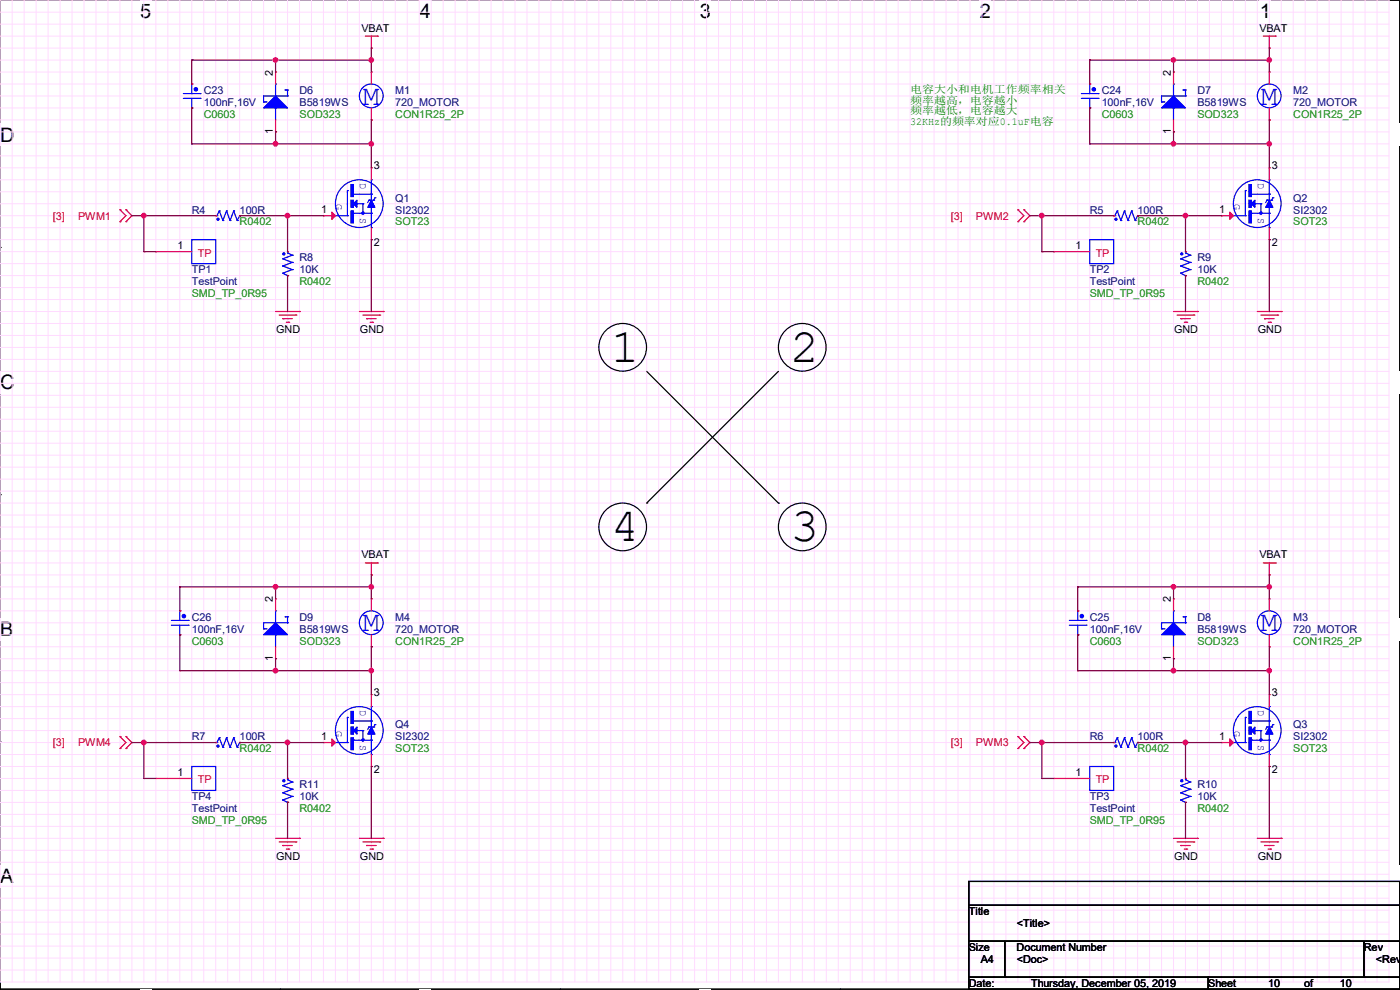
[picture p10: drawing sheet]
<svg xmlns="http://www.w3.org/2000/svg" width="297mm" height="210mm" viewBox="0 0 297 210" stroke-linecap="round" stroke-linejoin="round" font-family="sans-serif">
<path d="M0 0h297v209.8h-297z" fill="none" stroke="#000" stroke-width=".25"/>
<g fill="#fff">
<path d="M29.7 0h2.4v4.8h-2.4z"/>
<path d="M29.7 209.8h2.4v.2h-2.4z"/>
</g>
<path d="M59.4 0h.1M59.4 209.8h.1" fill="none" stroke="#000" stroke-width=".25"/>
<g fill="#fff">
<path d="M89.1 0h2.3v4.8h-2.3z"/>
<path d="M89.1 209.8h2.3v.2h-2.3z"/>
</g>
<path d="M118.8 0h.1M118.8 209.8h.1" fill="none" stroke="#000" stroke-width=".25"/>
<g fill="#fff">
<path d="M148.5 0h2.3v4.8h-2.3z"/>
<path d="M148.5 209.8h2.3v.2h-2.3z"/>
</g>
<path d="M178.2 0h.1M178.2 209.8h.1" fill="none" stroke="#000" stroke-width=".25"/>
<g fill="#fff">
<path d="M207.9 0h2.3v4.8h-2.3z"/>
<path d="M207.9 209.8h2.3v.2h-2.3z"/>
</g>
<path d="M237.6 0h.1M237.6 209.8h.1" fill="none" stroke="#000" stroke-width=".25"/>
<g fill="#fff">
<path d="M267.3 0h2.3v4.8h-2.3z"/>
<path d="M267.3 209.8h2.3v.2h-2.3z"/>
<path d="M0 26.2h3.1v4.8h-3.1z"/>
<path d="M297 26.2v4.8z"/>
<path d="M0 78.7h3.1v4.7h-3.1z"/>
<path d="M297 78.7v4.7z"/>
</g>
<path d="M0 52.5h.1M297 52.5h.1" fill="none" stroke="#000" stroke-width=".25"/>
<g fill="#fff">
<path d="M0 131.1h2.9v4.8h-2.9z"/>
<path d="M297 131.1v4.8z"/>
</g>
<path d="M0 104.9h.1M297 104.9h.1" fill="none" stroke="#000" stroke-width=".25"/>
<g fill="#fff">
<path d="M0 183.6h2.9v4.7h-2.9z"/>
<path d="M296.9 183.6h.1v4.7h-.1z"/>
</g>
<g fill="none" stroke="#000" stroke-width=".25">
<path d="M137.2 78.8l27.9 27.9M165.1 78.8l-27.9 27.9M137.2 106.7h.1M165.1 106.7h.1M0 157.4h.1M297 157.4h.1M205.5 187h91.5v5.1h-91.5zM205.5 192.1h91.5v7.6h-91.5zM205.5 199.7h7.6v7.6h-7.6zM213.1 199.7h76.2v7.6h-76.2zM289.3 199.7h7.7v7.6h-7.7zM205.5 207.3h50.8v2.5h-50.8z"/>
<path d="M256.3 207.3h40.7v2.5h-40.7z"/>
<circle cx="132.1" cy="73.7" r="5.1"/>
<circle cx="170.2" cy="73.7" r="5.1"/>
<circle cx="132.1" cy="111.8" r="5.1"/>
<circle cx="170.2" cy="111.8" r="5.1"/>
</g>
<g fill="none" stroke="#ffdbff" stroke-width=".21">
<path d="M0 0h294.7v208.3h-294.7zM0 2.6h294.7M0 5.1h294.7M0 7.7h294.7M0 10.2h294.7M0 12.7h294.7M0 15.3h294.7M0 17.8h294.7M2.6 0v208.3M5.1 0v208.3M7.7 0v208.3M10.2 0v208.3"/>
<path d="M12.7 0v208.3M15.3 0v208.3M17.8 0v208.3M20.4 0v208.3M22.9 0v208.3M25.4 0v208.3M28 0v208.3M30.5 0v208.3M33.1 0v208.3M35.6 0v208.3M38.1 0v208.3M40.7 0v208.3"/>
<path d="M43.2 0v208.3M45.8 0v208.3M48.3 0v208.3M50.8 0v208.3M53.4 0v208.3M55.9 0v208.3M58.5 0v208.3M61 0v208.3M63.5 0v208.3M66.1 0v208.3M68.6 0v208.3M71.2 0v208.3"/>
<path d="M73.7 0v208.3M76.2 0v208.3M78.8 0v208.3M81.3 0v208.3M83.9 0v208.3M86.4 0v208.3M88.9 0v208.3M91.5 0v208.3M94 0v208.3M96.6 0v208.3M99.1 0v208.3M101.6 0v208.3"/>
<path d="M104.2 0v208.3M106.7 0v208.3M109.3 0v208.3M111.8 0v208.3M114.3 0v208.3M116.9 0v208.3M119.4 0v208.3M122 0v208.3M124.5 0v208.3M127 0v208.3M129.6 0v208.3M132.1 0v208.3"/>
<path d="M134.7 0v208.3M137.2 0v208.3M139.7 0v208.3M142.3 0v208.3M144.8 0v208.3M147.4 0v208.3M149.9 0v208.3M152.4 0v208.3M155 0v208.3M157.5 0v208.3M160.1 0v208.3M162.6 0v208.3"/>
<path d="M165.1 0v208.3M167.7 0v208.3M170.2 0v208.3M172.8 0v208.3M175.3 0v208.3M177.8 0v208.3M180.4 0v208.3M182.9 0v208.3M185.5 0v208.3M188 0v208.3M190.5 0v208.3M193.1 0v208.3"/>
<path d="M195.6 0v208.3M198.2 0v208.3M200.7 0v208.3M203.2 0v208.3M205.8 0v208.3M208.3 0v208.3M210.9 0v208.3M213.4 0v208.3M215.9 0v208.3M218.5 0v208.3M221 0v208.3M223.6 0v208.3"/>
<path d="M226.1 0v208.3M228.6 0v208.3M231.2 0v208.3M233.7 0v208.3M236.3 0v208.3M238.8 0v208.3M241.3 0v208.3M243.9 0v208.3M246.4 0v208.3M249 0v208.3M251.5 0v208.3M254 0v208.3"/>
<path d="M256.6 0v208.3M259.1 0v208.3M261.7 0v208.3M264.2 0v208.3M266.7 0v208.3M269.3 0v208.3M271.8 0v208.3M274.4 0v208.3M276.9 0v208.3M279.4 0v208.3M282 0v208.3M284.5 0v208.3"/>
<path d="M287.1 0v208.3M289.6 0v208.3M292.1 0v208.3M0 20.4h294.7M0 22.9h294.7M0 25.4h294.7M0 28h294.7M0 30.5h294.7M0 33.1h294.7M0 35.6h294.7M0 38.1h294.7M0 40.7h294.7"/>
<path d="M0 43.2h294.7M0 45.8h294.7M0 48.3h294.7M0 50.8h294.7M0 53.4h294.7M0 55.9h294.7M0 58.5h294.7M0 61h294.7M0 63.5h294.7M0 66.1h294.7M0 68.6h294.7M0 71.2h294.7"/>
<path d="M0 73.7h294.7M0 76.2h294.7M0 78.8h294.7M0 81.3h294.7M0 83.9h294.7M0 86.4h294.7M0 88.9h294.7M0 91.5h294.7M0 94h294.7M0 96.6h294.7M0 99.1h294.7M0 101.6h294.7"/>
<path d="M0 104.2h294.7M0 106.7h294.7M0 109.3h294.7M0 111.8h294.7M0 114.3h294.7M0 116.9h294.7M0 119.4h294.7M0 122h294.7M0 124.5h294.7M0 127h294.7M0 129.6h294.7M0 132.1h294.7"/>
<path d="M0 134.7h294.7M0 137.2h294.7M0 139.7h294.7M0 142.3h294.7M0 144.8h294.7M0 147.4h294.7M0 149.9h294.7M0 152.4h294.7M0 155h294.7M0 157.5h294.7M0 160.1h294.7M0 162.6h294.7"/>
<path d="M0 165.1h294.7M0 167.7h294.7M0 170.2h294.7M0 172.8h294.7M0 175.3h294.7M0 177.8h294.7M0 180.4h294.7M0 182.9h294.7M0 185.5h294.7M0 188h294.7M0 190.5h294.7M0 193.1h294.7"/>
<path d="M0 195.6h294.7M0 198.2h294.7M0 200.7h294.7M0 203.2h294.7M0 205.8h294.7"/>
</g>
<g fill="none" stroke="#f00" stroke-width=".25">
<path d="M40.7 17.8h.1M58.5 15.3h.1M58.5 15.3v2.5M77.5 7.7h2.6M78.8 10.2h.1M78.8 15.3h.1M78.8 7.7v2.5M78.8 15.3v2.5M80.1 7.7h.1M231.2 17.8h.1M249 15.3h.1M249 15.3v2.5"/>
<path d="M268 7.7h2.6M269.3 10.2h.1M269.3 15.3h.1M269.3 7.7v2.5M269.3 15.3v2.5M270.6 7.7h.1M40.7 22.9h.1M58.5 28h.1M58.5 25.4v2.6M78.8 35.6h.1M78.8 25.4h.1M78.8 22.9v2.5"/>
<path d="M78.8 35.6v2.5M231.2 22.9h.1M249 28h.1M249 25.4v2.6M269.3 35.6h.1M269.3 25.4h.1M269.3 22.9v2.5M269.3 35.6v2.5M25.4 44.5h.1M25.4 47h.1M25.4 44.5l1.3 1.3-1.3 1.2M26.7 47h.1"/>
<path d="M26.7 44.5h.1M26.7 44.5l1.3 1.3-1.3 1.2M33.1 53.4h.1M33.1 53.4h7.6M45.8 45.8h.1M50.8 45.8h.1M61 53.4h.1M61 58.5h.1M68.6 45.8h.1M68.6 45.8h2.6M78.8 50.8h.1M78.8 48.3v2.5"/>
<path d="M215.9 44.5h.1M215.9 47h.1M215.9 44.5l1.3 1.3-1.3 1.2M217.2 47h.1M217.2 44.5h.1M217.2 44.5l1.3 1.3-1.3 1.2M223.6 53.4h.1M223.6 53.4h7.6M236.3 45.8h.1M241.3 45.8h.1M251.5 53.4h.1M251.5 58.5h.1"/>
<path d="M259.1 45.8h.1M259.1 45.8h2.6M269.3 50.8h.1M269.3 48.3v2.5M58.5 66.1h5M59.2 66.8h3.6M60 67.6h.1M60 67.6h2M60.7 68.4h.6M61.3 68.4h.1M62.8 66.8h.1M63.5 66.1h.1"/>
<path d="M76.2 66.1h5.1M77 66.8h3.6M77.8 67.6h.1M77.8 67.6h2M78.5 68.4h.5M79 68.4h.1M80.6 66.8h.1M81.3 66.1h.1M249 66.1h5M249.7 66.8h3.6M250.5 67.6h.1M250.5 67.6h2"/>
<path d="M251.2 68.4h.6M251.8 68.4h.1M253.3 66.8h.1M254 66.1h.1M266.7 66.1h5.1M267.5 66.8h3.6M268.3 67.6h.1M268.3 67.6h2M269 68.4h.5M269.5 68.4h.1M271.1 66.8h.1M271.8 66.1h.1"/>
<path d="M77.5 119.4h2.6M78.8 119.4v2.6M80.1 119.4h.1M268 119.4h2.6M269.3 119.4v2.6M270.6 119.4h.1M38.1 129.6h.1M38.1 134.7h.1M58.5 139.7h.1M58.5 127h.1M58.5 127v2.6M58.5 137.2v2.5"/>
<path d="M78.8 122h.1M78.8 127h.1M78.8 137.2h.1M78.8 127v2.6M78.8 134.7v2.5M228.6 129.6h.1M228.6 134.7h.1M249 139.7h.1M249 127h.1M249 127v2.6M249 137.2v2.5M269.3 122h.1"/>
<path d="M269.3 127h.1M269.3 137.2h.1M269.3 127v2.6M269.3 134.7v2.5M25.4 156.3h.1M25.4 158.8h.1M25.4 156.3l1.3 1.2-1.3 1.3M26.7 158.8h.1M26.7 156.3h.1M26.7 156.3l1.3 1.2-1.3 1.3M45.8 157.5h.1M50.8 157.5h.1"/>
<path d="M68.6 157.5h.1M68.6 157.5h2.6M78.8 147.4h.1M78.8 147.4v2.5M215.9 156.3h.1M215.9 158.8h.1M215.9 156.3l1.3 1.2-1.3 1.3M217.2 158.8h.1M217.2 156.3h.1M217.2 156.3l1.3 1.2-1.3 1.3M236.3 157.5h.1M241.3 157.5h.1"/>
<path d="M259.1 157.5h.1M259.1 157.5h2.6M269.3 147.4h.1M269.3 147.4v2.5M33.1 165.1h.1M33.1 165.1h7.6M58.5 177.8h5M59.2 178.6h3.6M60 179.4h.1M60 179.4h2M61 165.1h.1M61 170.2h.1"/>
<path d="M62.8 178.6h.1M63.5 177.8h.1M76.2 177.8h5.1M77 178.6h3.6M77.8 179.4h.1M77.8 179.4h2M78.8 162.6h.1M78.8 160.1v2.5M80.6 178.6h.1M81.3 177.8h.1M223.6 165.1h.1M223.6 165.1h7.6"/>
<path d="M249 177.8h5M249.7 178.6h3.6M250.5 179.4h.1M250.5 179.4h2M251.5 165.1h.1M251.5 170.2h.1M253.3 178.6h.1M254 177.8h.1M266.7 177.8h5.1M267.5 178.6h3.6M268.3 179.4h.1M268.3 179.4h2"/>
<path d="M269.3 162.6h.1M269.3 160.1v2.5M271.1 178.6h.1M271.8 177.8h.1M60.7 180.1h.6M61.3 180.1h.1M78.5 180.1h.5M79 180.1h.1M251.2 180.1h.6M251.8 180.1h.1M269 180.1h.5M269.5 180.1h.1"/>
</g>
<g fill="#00f" stroke="#00f" stroke-width=".25">
<path d="M75.7 42.5v1.5l-.7-.8z"/>
<path d="M265.5 43.2l.7-.7v1.5z"/>
<path d="M266.2 154.2v1.5l-.7-.7z"/>
<path d="M58.5 132.1l2.5 2.6h-5.1z"/>
<path d="M75.7 154.2v1.5l-.7-.7z"/>
<path d="M246.4 134.7l2.6-2.6 2.5 2.6z"/>
<path d="M55.9 22.9l2.6-2.5 2.5 2.5z"/>
<path d="M246.4 22.9l2.6-2.5 2.5 2.5z"/>
<path d="M74.5 39.2h.5v2.5h-.5z" fill-rule="evenodd"/>
<path d="M74.5 44.7h.5v2.6h-.5z" fill-rule="evenodd"/>
<path d="M74.5 42.5h.5v1.5h-.5z" fill-rule="evenodd"/>
<path d="M78.8 42.5l.7 1.5h-1.5z" fill-rule="evenodd"/>
<path d="M265 39.2h.5v2.5h-.5z" fill-rule="evenodd"/>
<path d="M265 44.7h.5v2.6h-.5z" fill-rule="evenodd"/>
<path d="M265 42.5h.5v1.5h-.5z" fill-rule="evenodd"/>
<path d="M269.3 42.5l.7 1.5h-1.5z" fill-rule="evenodd"/>
<path d="M265 150.9h.5v2.6h-.5z" fill-rule="evenodd"/>
<path d="M265 156.5h.5v2.5h-.5z" fill-rule="evenodd"/>
<path d="M265 154.2h.5v1.5h-.5z" fill-rule="evenodd"/>
<path d="M269.3 154.2l.7 1.5h-1.5z" fill-rule="evenodd"/>
<path d="M74.5 150.9h.5v2.6h-.5z" fill-rule="evenodd"/>
<path d="M74.5 156.5h.5v2.5h-.5z" fill-rule="evenodd"/>
<path d="M74.5 154.2h.5v1.5h-.5z" fill-rule="evenodd"/>
<path d="M78.8 154.2l.7 1.5h-1.5z" fill-rule="evenodd"/>
<circle cx="77" cy="45.2" r=".23"/>
<circle cx="250.7" cy="165.6" r=".23"/>
<circle cx="267.5" cy="45.2" r=".23"/>
<circle cx="60.2" cy="53.9" r=".23"/>
<circle cx="60.2" cy="165.6" r=".23"/>
<circle cx="267.5" cy="157" r=".23"/>
<circle cx="41.5" cy="18.9" r=".36"/>
<circle cx="39" cy="130.7" r=".36"/>
<circle cx="236.7" cy="46.5" r=".23"/>
<circle cx="232" cy="18.9" r=".36"/>
<circle cx="46.2" cy="46.5" r=".23"/>
<circle cx="77" cy="157" r=".23"/>
<circle cx="229.5" cy="130.7" r=".36"/>
<circle cx="236.7" cy="158.3" r=".23"/>
<circle cx="46.2" cy="158.3" r=".23"/>
<circle cx="250.7" cy="53.9" r=".23"/>
</g>
<g fill="none" stroke="#00f" stroke-width=".25">
<path d="M38.9 19.9h3.6M40.7 17.8h.1M40.7 17.8v2.1M42.5 19.9h.1M58.5 17.8h.1M58.5 17.8v2.6M60.5 19.1h.1M60.5 19.1h.5M61 19.1h.1M61 19.1v1.3M229.4 19.9h3.6M231.2 17.8h.1"/>
<path d="M231.2 17.8v2.1M233 19.9h.1M249 17.8h.1M249 17.8v2.6M251 19.1h.1M251 19.1h.5M251.5 19.1h.1M251.5 19.1v1.3M38.9 20.9h3.6M40.7 22.9h.1M40.7 20.9v2M42.5 20.9h.1"/>
<path d="M55.9 21.6h.1M55.9 21.6h.5M56.4 21.6h.1M58.5 22.9h.1M58.5 22.9v2.5M61 20.4h.1M61 20.4h-5.1v1.2M78.8 38.1h.1M78.8 38.1v4.4M229.4 20.9h3.6M231.2 22.9h.1M231.2 20.9v2"/>
<path d="M233 20.9h.1M246.4 21.6h.1M246.4 21.6h.5M246.9 21.6h.1M249 22.9h.1M249 22.9v2.5M251.5 20.4h.1M251.5 20.4h-5.1v1.2M269.3 38.1h.1M269.3 38.1v4.4M40.7 50.8h5.1v5.1h-5.1zM45.8 45.8h.2"/>
<path d="M46 45.8h.1M46.5 44.7h.1M46.5 44.7l-.5 1.1M46.5 44.7l.8 2.1M47.3 46.8h.1M48 44.7h.1M48 44.7l.8 2.1M48 44.7l-.7 2.1M48.8 46.8h.1M49.6 44.7h.1M49.6 44.7l-.8 2.1M49.6 44.7l.7 2.1"/>
<path d="M50.3 46.8h.1M50.8 45.8h.1M50.8 45.8l-.5 1M60 54.9h.1M60 56.4h.1M60 58h.1M60 56.4l2 .8M60 54.9l2 .8M60 58l1 .5M61 58.5h.1M61 53.6h.1M61 53.6l1 .5"/>
<path d="M61 53.4v.2M62 54.1h.1M62 57.2h.1M62 55.7h.1M62 54.1l-2 .8M62 55.7l-2 .7M62 57.2l-2 .8M71.2 45.8h2.5M73.7 45.8h.1M73.7 40.4h.1M73.7 40.4v5.4M75 45.3h.1"/>
<path d="M75 45.3h1.8M75 41.2h3.8M75.7 43.2h1.3M77 43.2h.1M77 45h.1M77 43.2v1.8M77.3 45.3h1.5M78.3 42.5h.1M78.3 42.5l-.3 .5M78.3 42.5h1M78.8 45.3h.1M78.8 48.3h.1"/>
<path d="M78.8 41.2h.1M78.8 44v4.3M79.3 42.5h.1M79.5 42h.1M79.5 42l-.2 .5M231.2 50.8h5.1v5.1h-5.1zM236.3 45.8h.2M236.5 45.8h.1M237 44.7h.1M237 44.7l-.5 1.1M237 44.7l.8 2.1M237.8 46.8h.1"/>
<path d="M238.5 44.7h.1M238.5 44.7l.8 2.1M238.5 44.7l-.7 2.1M239.3 46.8h.1M240.1 44.7h.1M240.1 44.7l-.8 2.1M240.1 44.7l.7 2.1M240.8 46.8h.1M241.3 45.8h.1M241.3 45.8l-.5 1M250.5 54.9h.1M250.5 56.4h.1"/>
<path d="M250.5 58h.1M250.5 56.4l2 .8M250.5 54.9l2 .8M250.5 58l1 .5M251.5 58.5h.1M251.5 53.6h.1M251.5 53.4v.2M251.5 53.6l1 .5M252.5 54.1h.1M252.5 57.2h.1M252.5 55.7h.1M252.5 54.1l-2 .8"/>
<path d="M252.5 55.7l-2 .7M252.5 57.2l-2 .8M261.7 45.8h2.5M264.2 45.8h.1M264.2 40.4h.1M264.2 40.4v5.4M265.5 45.3h.1M265.5 45.3h1.8M265.5 41.2h3.8M266.2 43.2h1.3M267.5 43.2h.1M267.5 45h.1"/>
<path d="M267.5 43.2v1.8M267.8 45.3h1.5M268.8 42.5h.1M268.8 42.5h1M268.8 42.5l-.3 .5M269.3 45.3h.1M269.3 48.3h.1M269.3 41.2h.1M269.3 44v4.3M269.8 42.5h.1M270 42h.1M270 42l-.2 .5"/>
<path d="M36.4 132.6h3.5M36.4 131.6h3.5M38.1 129.6h.1M38.1 134.7h.1M38.1 129.6v2M38.1 132.6v2.1M39.9 132.6h.1M39.9 131.6h.1M55.9 133.4h.1M55.9 133.4h.5M56.4 133.4h.1M58.5 134.7h.1"/>
<path d="M58.5 129.6h.1M58.5 129.6v2.5M58.5 134.7v2.5M60.5 130.9h.1M60.5 130.9h.5M61 132.1h.1M61 130.9h.1M61 130.9v1.2M61 132.1h-5.1v1.3M226.9 132.6h3.5M226.9 131.6h3.5M228.6 129.6h.1"/>
<path d="M228.6 134.7h.1M228.6 129.6v2M228.6 132.6v2.1M230.4 132.6h.1M230.4 131.6h.1M246.4 133.4h.1M246.4 133.4h.5M246.9 133.4h.1M249 134.7h.1M249 129.6h.1M249 129.6v2.5M249 134.7v2.5"/>
<path d="M251 130.9h.1M251 130.9h.5M251.5 132.1h.1M251.5 130.9h.1M251.5 130.9v1.2M251.5 132.1h-5.1v1.3M45.8 157.5h.2M46 157.5h.1M46.5 156.5h.1M46.5 156.5l-.5 1M46.5 156.5l.8 2M47.3 158.5h.1"/>
<path d="M48 156.5h.1M48 156.5l.8 2M48 156.5l-.7 2M48.8 158.5h.1M49.6 156.5h.1M49.6 156.5l-.8 2M49.6 156.5l.7 2M50.3 158.5h.1M50.8 157.5h.1M50.8 157.5l-.5 1M71.2 157.5h2.5M73.7 157.5h.1"/>
<path d="M73.7 152.2h.1M73.7 152.2v5.3M75 157h.1M75 157h1.8M75 153h3.8M75.7 155h1.3M77 155h.1M77 156.8h.1M77 155v1.8M77.3 157h1.5M78.3 154.2h.1M78.3 154.2h1"/>
<path d="M78.3 154.2l-.3 .5M78.8 157h.1M78.8 153h.1M78.8 149.9h.1M78.8 149.9v4.3M78.8 155.7v4.4M79.3 154.2h.1M79.5 153.7h.1M79.5 153.7l-.2 .5M236.3 157.5h.2M236.5 157.5h.1M237 156.5h.1"/>
<path d="M237 156.5l-.5 1M237 156.5l.8 2M237.8 158.5h.1M238.5 156.5h.1M238.5 156.5l.8 2M238.5 156.5l-.7 2M239.3 158.5h.1M240.1 156.5h.1M240.1 156.5l-.8 2M240.1 156.5l.7 2M240.8 158.5h.1M241.3 157.5h.1"/>
<path d="M241.3 157.5l-.5 1M261.7 157.5h2.5M264.2 157.5h.1M264.2 152.2h.1M264.2 152.2v5.3M265.5 157h.1M265.5 157h1.8M265.5 153h3.8M266.2 155h1.3M267.5 155h.1M267.5 156.8h.1M267.5 155v1.8"/>
<path d="M267.8 157h1.5M268.8 154.2h.1M268.8 154.2l-.3 .5M268.8 154.2h1M269.3 157h.1M269.3 153h.1M269.3 149.9h.1M269.3 149.9v4.3M269.3 155.7v4.4M269.8 154.2h.1M270 153.7h.1M270 153.7l-.2 .5"/>
<path d="M40.7 162.6h5.1v5.1h-5.1zM60 166.7h.1M60 168.2h.1M60 169.7h.1M60 168.2l2 .8M60 166.7l2 .7M60 169.7l1 .5M61 170.2h.1M61 165.4h.1M61 165.1v.3M61 165.4l1 .5M62 165.9h.1"/>
<path d="M62 169h.1M62 167.4h.1M62 165.9l-2 .8M62 167.4l-2 .8M62 169l-2 .7M78.8 160.1h.1M231.2 162.6h5.1v5.1h-5.1zM250.5 166.7h.1M250.5 168.2h.1M250.5 169.7h.1M250.5 168.2l2 .8M250.5 166.7l2 .7"/>
<path d="M250.5 169.7l1 .5M251.5 170.2h.1M251.5 165.4h.1M251.5 165.4l1 .5M251.5 165.1v.3M252.5 165.9h.1M252.5 169h.1M252.5 167.4h.1M252.5 165.9l-2 .8M252.5 167.4l-2 .8M252.5 169l-2 .7M269.3 160.1h.1"/>
<circle cx="78.8" cy="20.3" r="2.52"/>
<circle cx="269.3" cy="20.3" r="2.52"/>
<circle cx="76.2" cy="43.2" r="5.1"/>
<circle cx="266.7" cy="43.2" r="5.1"/>
<circle cx="78.8" cy="132.1" r="2.52"/>
<circle cx="269.3" cy="132.1" r="2.52"/>
<circle cx="76.2" cy="155" r="5.1"/>
<circle cx="266.7" cy="155" r="5.1"/>
</g>
<g fill="#f00" stroke="#f00" stroke-width=".25">
<path d="M70.4 45l.8 .8-.8 .7z"/>
<path d="M260.9 45l.8 .8-.8 .7z"/>
<path d="M260.9 156.8l.8 .7-.8 .8z"/>
<path d="M70.4 156.8l.8 .7-.8 .8z"/>
</g>
<g fill="none" stroke="#800040" stroke-width=".25">
<path d="M40.7 12.7h.1M40.7 12.7h38.1M40.7 12.7v5.1M58.5 12.7h.1M58.5 12.7v2.6M78.8 10.2h.1M78.8 12.7h.1M78.8 10.2v5.1M231.2 12.7h.1M231.2 12.7h38.1M231.2 12.7v5.1M249 12.7h.1"/>
<path d="M249 12.7v2.6M269.3 10.2h.1M269.3 12.7h.1M269.3 10.2v5.1M40.7 22.9h.1M40.7 30.5h.1M40.7 22.9v7.6M40.7 30.5h38.1M58.5 28h.1M58.5 30.5h.1M58.5 28v2.5M78.8 25.4h.1"/>
<path d="M78.8 30.5h.1M78.8 25.4v10.2M231.2 22.9h.1M231.2 30.5h.1M231.2 30.5h38.1M231.2 22.9v7.6M249 30.5h.1M249 28h.1M249 28v2.5M269.3 25.4h.1M269.3 30.5h.1M269.3 25.4v10.2"/>
<path d="M28 45.8h.1M28 45.8h17.8M30.5 53.4h.1M30.5 45.8h.1M30.5 53.4h2.6M30.5 45.8v7.6M50.8 45.8h.1M50.8 45.8h17.8M61 45.8h.1M61 58.5h.1M61 45.8v7.6M61 58.5v7.6"/>
<path d="M78.8 50.8h.1M78.8 50.8v15.3M218.5 45.8h.1M218.5 45.8h17.8M221 53.4h.1M221 45.8h.1M221 53.4h2.6M221 45.8v7.6M241.3 45.8h.1M241.3 45.8h17.8M251.5 45.8h.1M251.5 58.5h.1"/>
<path d="M251.5 45.8v7.6M251.5 58.5v7.6M269.3 50.8h.1M269.3 50.8v15.3M38.1 124.5h.1M38.1 134.7h.1M38.1 124.5h40.7M38.1 124.5v5.1M38.1 134.7v7.6M58.5 124.5h.1M58.5 139.7h.1M58.5 124.5v2.5"/>
<path d="M58.5 139.7v2.6M78.8 122h.1M78.8 124.5h.1M78.8 137.2h.1M78.8 122v5M78.8 137.2v10.2M228.6 124.5h.1M228.6 134.7h.1M228.6 124.5h40.7M228.6 124.5v5.1M228.6 134.7v7.6M249 124.5h.1"/>
<path d="M249 139.7h.1M249 124.5v2.5M249 139.7v2.6M269.3 122h.1M269.3 124.5h.1M269.3 137.2h.1M269.3 122v5M269.3 137.2v10.2M28 157.5h.1M28 157.5h17.8M30.5 157.5h.1M30.5 157.5v7.6"/>
<path d="M38.1 142.3h.1M38.1 142.3h40.7M50.8 157.5h.1M50.8 157.5h17.8M58.5 142.3h.1M61 157.5h.1M61 157.5v7.6M78.8 142.3h.1M218.5 157.5h.1M218.5 157.5h17.8M221 157.5h.1M221 157.5v7.6"/>
<path d="M228.6 142.3h.1M228.6 142.3h40.7M241.3 157.5h.1M241.3 157.5h17.8M249 142.3h.1M251.5 157.5h.1M251.5 157.5v7.6M269.3 142.3h.1M30.5 165.1h.1M30.5 165.1h2.6M61 170.2h.1M61 170.2v7.6"/>
<path d="M78.8 162.6h.1M78.8 162.6v15.2M221 165.1h.1M221 165.1h2.6M251.5 170.2h.1M251.5 170.2v7.6M269.3 162.6h.1M269.3 162.6v15.2"/>
</g>
<g fill="#f0f" stroke="#f0f" stroke-width=".25">
<circle cx="78.8" cy="12.7" r=".49"/>
<circle cx="58.4" cy="12.7" r=".49"/>
<circle cx="78.8" cy="30.5" r=".49"/>
<circle cx="58.4" cy="30.5" r=".49"/>
<circle cx="61" cy="45.7" r=".49"/>
<circle cx="269.3" cy="30.5" r=".49"/>
<circle cx="248.9" cy="30.5" r=".49"/>
<circle cx="251.5" cy="45.7" r=".49"/>
<circle cx="269.3" cy="124.5" r=".49"/>
<circle cx="248.9" cy="124.5" r=".49"/>
<circle cx="269.3" cy="142.3" r=".49"/>
<circle cx="248.9" cy="142.3" r=".49"/>
<circle cx="251.5" cy="157.5" r=".49"/>
<circle cx="78.8" cy="124.5" r=".49"/>
<circle cx="58.4" cy="124.5" r=".49"/>
<circle cx="78.8" cy="142.3" r=".49"/>
<circle cx="58.4" cy="142.3" r=".49"/>
<circle cx="61" cy="157.5" r=".49"/>
<circle cx="269.3" cy="12.7" r=".49"/>
<circle cx="248.9" cy="12.7" r=".49"/>
<circle cx="30.5" cy="45.7" r=".49"/>
<circle cx="30.5" cy="157.5" r=".49"/>
<circle cx="221" cy="157.5" r=".49"/>
<circle cx="221" cy="45.7" r=".49"/>
</g>
<g font-size="10.2">
<text x="129.6" y="76.7">1</text>
<text x="167.7" y="76.7">2</text>
<text x="129.6" y="114.8">4</text>
<text x="167.7" y="114.8">3</text>
</g>
<g font-size="6.1" fill="#00f">
<text x="77" y="22.2">M</text>
<text x="267.5" y="22.2">M</text>
<text x="77" y="133.9">M</text>
<text x="267.5" y="133.9">M</text>
</g>
<g font-size="4.2">
<text x="29.7" y="3.9">5</text>
<text x="89.1" y="3.9">4</text>
<text x="148.5" y="3.9">3</text>
<text x="207.9" y="3.9">2</text>
<text x="267.3" y="3.9">1</text>
<text x="0" y="30.1">D</text>
<text x="0" y="82.5">C</text>
<text x="0" y="135">B</text>
<text x="0" y="187.4">A</text>
<text x="297" y="187.4">A</text>
</g>
<g font-size="2.3">
<text x="76.7" y="6.7">VBAT</text>
<text x="267.2" y="6.7">VBAT</text>
<text x="57.9" y="16" transform="rotate(-90 57.9 16)">2</text>
<text x="248.4" y="16" transform="rotate(-90 248.4 16)">2</text>
<text x="57.9" y="28.5" transform="rotate(-90 57.9 28.5)">1</text>
<text x="248.4" y="28.5" transform="rotate(-90 248.4 28.5)">1</text>
<text x="79.3" y="35.9">3</text>
<text x="269.8" y="35.9">3</text>
<text x="68.1" y="45.2">1</text>
<text x="258.6" y="45.2">1</text>
<text x="37.6" y="52.8">1</text>
<text x="79.3" y="52.2">2</text>
<text x="228.1" y="52.8">1</text>
<text x="269.8" y="52.2">2</text>
<text x="58.6" y="70.7">GND</text>
<text x="76.4" y="70.7">GND</text>
<text x="249.1" y="70.7">GND</text>
<text x="266.9" y="70.7">GND</text>
<text x="76.7" y="118.4">VBAT</text>
<text x="267.2" y="118.4">VBAT</text>
<text x="57.9" y="127.8" transform="rotate(-90 57.9 127.8)">2</text>
<text x="248.4" y="127.8" transform="rotate(-90 248.4 127.8)">2</text>
<text x="57.9" y="140.3" transform="rotate(-90 57.9 140.3)">1</text>
<text x="248.4" y="140.3" transform="rotate(-90 248.4 140.3)">1</text>
<text x="79.3" y="147.6">3</text>
<text x="269.8" y="147.6">3</text>
<text x="68.1" y="157">1</text>
<text x="258.6" y="157">1</text>
<text x="37.6" y="164.6">1</text>
<text x="79.3" y="163.9">2</text>
<text x="228.1" y="164.6">1</text>
<text x="269.8" y="163.9">2</text>
<text x="58.6" y="182.5">GND</text>
<text x="76.4" y="182.5">GND</text>
<text x="249.1" y="182.5">GND</text>
<text x="266.9" y="182.5">GND</text>
<text x="205.5" y="194.1">Title</text>
<text x="215.7" y="196.7">&lt;Title&gt;</text>
<text x="205.5" y="201.8">Size</text>
<text x="215.7" y="201.8">Document Number</text>
<text x="289.4" y="201.8">Rev</text>
<text x="205.5" y="209.4">Date:</text>
<text x="208.1" y="204.3">A4</text>
<text x="215.7" y="204.3">&lt;Doc&gt;</text>
<text x="218.7" y="209.4">Thursday, December 05, 2019</text>
<text x="256.3" y="209.4">Sheet</text>
<text x="269" y="209.4">10</text>
<text x="276.7" y="209.4">of</text>
<text x="284.3" y="209.4">10</text>
<text x="291.9" y="204.3">&lt;RevC</text>
</g>
<g font-size="2.3" fill="#000080">
<text x="43.2" y="19.9">C23</text>
<text x="43.2" y="22.4">100nF,16V</text>
<text x="63.5" y="19.9">D6</text>
<text x="63.5" y="22.4">B5819WS</text>
<text x="83.9" y="19.9">M1</text>
<text x="83.9" y="22.4">720_MOTOR</text>
<text x="233.7" y="19.9">C24</text>
<text x="233.7" y="22.4">100nF,16V</text>
<text x="254" y="19.9">D7</text>
<text x="254" y="22.4">B5819WS</text>
<text x="274.4" y="19.9">M2</text>
<text x="274.4" y="22.4">720_MOTOR</text>
<text x="40.7" y="45.3">R4</text>
<text x="50.8" y="45.3">100R</text>
<text x="83.9" y="42.8">Q1</text>
<text x="83.9" y="45.3">SI2302</text>
<text x="231.2" y="45.3">R5</text>
<text x="241.3" y="45.3">100R</text>
<text x="274.4" y="42.8">Q2</text>
<text x="274.4" y="45.3">SI2302</text>
<text x="40.7" y="58">TP1</text>
<text x="63.5" y="55.5">R8</text>
<text x="63.5" y="58">10K</text>
<text x="231.2" y="58">TP2</text>
<text x="254" y="55.5">R9</text>
<text x="254" y="58">10K</text>
<text x="40.7" y="60.5">TestPoint</text>
<text x="231.2" y="60.5">TestPoint</text>
<text x="40.7" y="131.7">C26</text>
<text x="63.5" y="131.7">D9</text>
<text x="83.9" y="131.7">M4</text>
<text x="231.2" y="131.7">C25</text>
<text x="254" y="131.7">D8</text>
<text x="274.4" y="131.7">M3</text>
<text x="40.7" y="134.2">100nF,16V</text>
<text x="63.5" y="134.2">B5819WS</text>
<text x="83.9" y="134.2">720_MOTOR</text>
<text x="231.2" y="134.2">100nF,16V</text>
<text x="254" y="134.2">B5819WS</text>
<text x="274.4" y="134.2">720_MOTOR</text>
<text x="83.9" y="154.5">Q4</text>
<text x="274.4" y="154.5">Q3</text>
<text x="40.7" y="157.1">R7</text>
<text x="50.8" y="157.1">100R</text>
<text x="83.9" y="157.1">SI2302</text>
<text x="231.2" y="157.1">R6</text>
<text x="241.3" y="157.1">100R</text>
<text x="274.4" y="157.1">SI2302</text>
<text x="63.5" y="167.2">R11</text>
<text x="254" y="167.2">R10</text>
<text x="40.7" y="169.8">TP4</text>
<text x="40.7" y="172.3">TestPoint</text>
<text x="63.5" y="169.8">10K</text>
<text x="231.2" y="169.8">TP3</text>
<text x="231.2" y="172.3">TestPoint</text>
<text x="254" y="169.8">10K</text>
</g>
<g font-size="2.3" fill="#008000">
<text x="193.1" y="19.7">电容大小和电机工作频率相关</text>
<text x="193.1" y="22">频率越高，电容越小</text>
<text x="43.2" y="25">C0603</text>
<text x="63.5" y="25">SOD323</text>
<text x="83.9" y="25">CON1R25_2P</text>
<text x="193.1" y="24.3">频率越低，电容越大</text>
<text x="193.1" y="26.5">32KHz的频率对应0.1uF电容</text>
<text x="233.7" y="25">C0603</text>
<text x="254" y="25">SOD323</text>
<text x="274.4" y="25">CON1R25_2P</text>
<text x="50.8" y="47.8">R0402</text>
<text x="83.9" y="47.8">SOT23</text>
<text x="241.3" y="47.8">R0402</text>
<text x="274.4" y="47.8">SOT23</text>
<text x="40.7" y="63.1">SMD_TP_0R95</text>
<text x="63.5" y="60.5">R0402</text>
<text x="231.2" y="63.1">SMD_TP_0R95</text>
<text x="254" y="60.5">R0402</text>
<text x="40.7" y="136.7">C0603</text>
<text x="63.5" y="136.7">SOD323</text>
<text x="83.9" y="136.7">CON1R25_2P</text>
<text x="231.2" y="136.7">C0603</text>
<text x="254" y="136.7">SOD323</text>
<text x="274.4" y="136.7">CON1R25_2P</text>
<text x="50.8" y="159.6">R0402</text>
<text x="83.9" y="159.6">SOT23</text>
<text x="241.3" y="159.6">R0402</text>
<text x="274.4" y="159.6">SOT23</text>
<text x="63.5" y="172.3">R0402</text>
<text x="254" y="172.3">R0402</text>
<text x="40.7" y="174.8">SMD_TP_0R95</text>
<text x="231.2" y="174.8">SMD_TP_0R95</text>
</g>
<g font-size="2.3" fill="#00f">
<text x="76.3" y="38.9" transform="rotate(90 76.3 38.9)">D</text>
<text x="266.8" y="38.9" transform="rotate(90 266.8 38.9)">D</text>
<text x="71.2" y="43.2" transform="rotate(90 71.2 43.2)">G</text>
<text x="76.3" y="46.3" transform="rotate(90 76.3 46.3)">S</text>
<text x="261.7" y="43.2" transform="rotate(90 261.7 43.2)">G</text>
<text x="266.8" y="46.3" transform="rotate(90 266.8 46.3)">S</text>
<text x="71.2" y="155" transform="rotate(90 71.2 155)">G</text>
<text x="76.3" y="150.7" transform="rotate(90 76.3 150.7)">D</text>
<text x="261.7" y="155" transform="rotate(90 261.7 155)">G</text>
<text x="266.8" y="150.7" transform="rotate(90 266.8 150.7)">D</text>
<text x="76.3" y="158" transform="rotate(90 76.3 158)">S</text>
<text x="266.8" y="158" transform="rotate(90 266.8 158)">S</text>
</g>
<g font-size="2.3" fill="#f00">
<text x="11.2" y="46.6">[3]</text>
<text x="16.6" y="46.6">PWM1</text>
<text x="201.7" y="46.6">[3]</text>
<text x="207.1" y="46.6">PWM2</text>
<text x="42" y="54.4">TP</text>
<text x="232.5" y="54.4">TP</text>
<text x="11.2" y="158.3">[3]</text>
<text x="16.6" y="158.3">PWM4</text>
<text x="201.7" y="158.3">[3]</text>
<text x="207.1" y="158.3">PWM3</text>
<text x="42" y="166.2">TP</text>
<text x="232.5" y="166.2">TP</text>
</g>
</svg>
